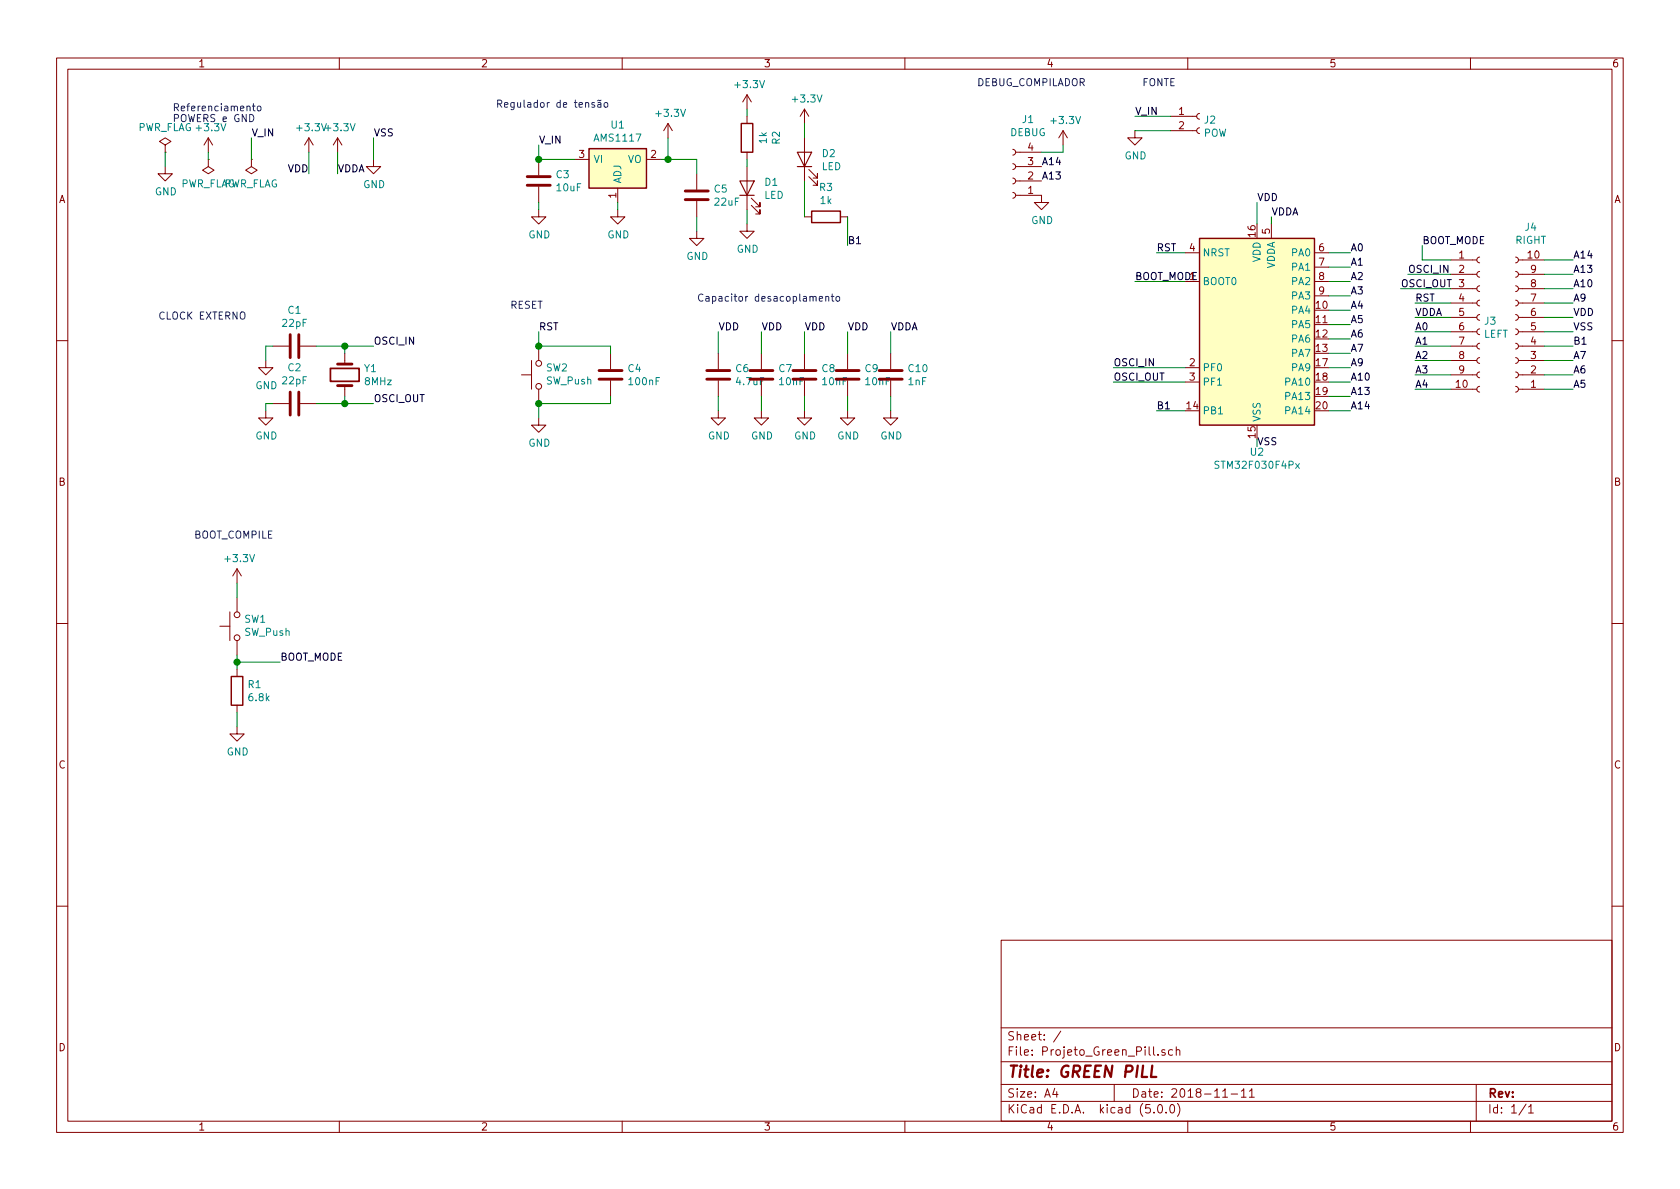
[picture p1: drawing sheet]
<svg xmlns="http://www.w3.org/2000/svg" width="297mm" height="210mm" viewBox="0 0 297 210" stroke-linecap="round" stroke-linejoin="round" font-family="sans-serif">
<g fill="none" stroke="#840000" stroke-width=".18">
<path d="M10 10.3h277v189.9h-277zM12 12.2h273v186.1h-273zM60 10.3v1.9M110 10.3v1.9M132.1 16.8v2.5M132.1 16.8l-.8 1.2M132.1 16.8l.7 1.2M142.2 19.3l-.7 1.3M142.2 19.3v2.5M142.2 19.3l.8 1.3M160 10.3v1.9M210 10.3v1.9"/>
<path d="M260 10.3v1.9M29.2 25.6l1-.6-1-.6-1 .6 1 .6v1.3M29.2 26.9h.1M29.2 29.5v1.2h1.3l-1.3 1.3-1.3-1.3h1.3M36.8 28.2v1.3l1 .6-1 .6-1-.6 1-.6M36.8 28.2h.1M36.8 24.4l-.7 1.2M36.8 24.4v2.5M36.8 24.4l.8 1.2M44.4 28.2v1.3l1.1 .6-1.1 .6-1-.6 1-.6M44.4 28.2h.1M54.6 24.4l-.8 1.2"/>
<path d="M54.6 24.4v2.5M54.6 24.4l.8 1.2M59.7 24.4l-.8 1.2M59.7 24.4v2.5M59.7 24.4l.8 1.2M66 28.2v1.3h1.3l-1.3 1.2-1.2-1.2h1.2M95.2 37.1v1.2h1.3l-1.3 1.3-1.2-1.3h1.2M95.2 28.2v2.8M95.2 33v2.8M101.6 28.2h2.5M109.2 37.1v1.2h1.3l-1.3 1.3-1.3-1.3h1.3M109.2 33.3v2.5"/>
<path d="M114.3 28.2h2.5M118.1 21.8l-.8 1.3M118.1 21.8v2.6M118.1 21.8l.8 1.3M123.2 30.7v2.8M123.2 35.6v2.7M132.1 39.6v1.3h1.2l-1.2 1.3-1.3-1.3h1.3M132.1 20.6v1.2M132.1 26.9v1.3M132.1 29.5v7.6M132.8 36.3l1.6 1.5v-.7v.7h-.8M132.8 35l1.6 1.6v-.8v.8h-.8"/>
<path d="M142.2 24.4v7.6M142.2 38.3h1.3M143 31.2l1.5 1.6v-.8v.8h-.7M143 30l1.5 1.5v-.8v.8h-.7M148.6 38.3h1.3M179.1 26.4l.3 .1 .2 .3-.1 .4-.4 .2M179.1 29l.3 .1 .2 .3-.1 .4-.4 .2M179.1 31.5l.3 .1 .2 .3-.1 .4-.4 .2M179.1 34l.3 .2 .2 .2-.1 .5-.4 .1M179.6 34.5h4.5v1.3h1.3l-1.3 1.3-1.2-1.3h1.2M179.6 26.9h4.5M179.6 29.5h4.5"/>
<path d="M179.6 32h4.5M188 23.1l-.8 1.3M188 23.1v2.5M188 23.1l.7 1.3M200.7 23.1v1.3h1.2l-1.2 1.2-1.3-1.2h1.3M207 23.1h4.6M207 20.6h4.6M212.1 22.6l-.3 .1-.2 .3 .1 .4 .4 .2M212.1 20.1l-.3 .1-.2 .3 .1 .4 .4 .2M224.8 39.6v2.6M123.2 40.9v1.3h1.3l-1.3 1.2-1.3-1.2h1.3M209.5 44.7h2.6"/>
<path d="M232.4 44.7h2.5M232.4 47.2h2.5M232.4 49.8h2.5M232.4 52.3h2.5M256.5 46h4.6M256.5 48.5h4.6M256.5 51h4.6M256.5 53.6h4.6M256.5 56.1h4.6M256.5 58.7h4.6M261.6 58.2l-.3 .1-.2 .3 .1 .4 .4 .2M261.6 55.6l-.3 .1-.2 .4 .1 .3 .4 .2"/>
<path d="M261.6 53.1l-.3 .1-.2 .3 .1 .4 .4 .2M261.6 50.5l-.3 .1-.2 .4 .1 .4 .4 .2M261.6 48l-.3 .1-.2 .3 .1 .4 .4 .2M261.6 45.5l-.3 .1-.2 .3 .1 .4 .4 .2M268 45.5l.3 .1 .2 .3-.1 .4-.4 .2M268 48l.3 .1 .2 .3-.1 .4-.4 .2M268 50.5l.3 .2 .2 .2-.1 .5-.4 .2M268 53.1l.3 .1 .2 .3-.1 .4-.4 .2M268 55.6l.3 .1 .2 .3-.1 .5-.4 .1M268 58.2l.3 .1 .2 .3-.1 .4-.4 .2M268.5 46h4.5M268.5 48.5h4.5"/>
<path d="M268.5 51h4.5M268.5 53.6h4.5M268.5 56.1h4.5M268.5 58.7h4.5M10 60.2h2M47 63.7v1.3h1.3l-1.3 1.3-1.3-1.3h1.3M47 72.6v1.3h1.3l-1.3 1.3-1.3-1.3h1.3M48.3 61.2h2.8M48.3 71.4h2.8M53.1 61.2h2.8M53.1 71.4h2.8M61 62.5v1.9"/>
<path d="M61 68.2v1.9M92.2 66.3h1.8M94 63.7v5.1M95.2 73.9v1.3h1.3l-1.3 1.2-1.2-1.2h1.2M95.2 61.2v2.5M95.2 68.8v2.6M107.9 62.5v2.8M107.9 67.3v2.8M127 72.6v1.3h1.3l-1.3 1.3-1.3-1.3h1.3M127 62.5v2.8M127 67.3v2.8M134.6 72.6v1.3h1.3l-1.3 1.3-1.3-1.3h1.3"/>
<path d="M134.6 62.5v2.8M134.6 67.3v2.8M142.2 72.6v1.3h1.3l-1.3 1.3-1.2-1.3h1.2M142.2 62.5v2.8M142.2 67.3v2.8M149.9 72.6v1.3h1.2l-1.2 1.3-1.3-1.3h1.3M149.9 62.5v2.8M149.9 67.3v2.8M157.5 72.6v1.3h1.2l-1.2 1.3-1.3-1.3h1.3M157.5 62.5v2.8M157.5 67.3v2.8M209.5 65h2.6"/>
<path d="M209.5 67.6h2.6M256.5 61.2h4.6M256.5 66.3h4.6M256.5 63.7h4.6M256.5 68.8h4.6M261.6 68.3l-.3 .1-.2 .4 .1 .3 .4 .2M261.6 65.8l-.3 .1-.2 .3 .1 .4 .4 .2M261.6 63.2l-.3 .1-.2 .4 .1 .4 .4 .2M261.6 60.7l-.3 .1-.2 .3 .1 .4 .4 .2M268 60.7l.3 .1 .2 .3-.1 .4-.4 .2M268 63.2l.3 .2 .2 .2-.1 .5-.4 .2M268 65.8l.3 .1 .2 .3-.1 .4-.4 .2"/>
<path d="M268 68.3l.3 .1 .2 .3-.1 .5-.4 .1M268.5 61.2h4.5M268.5 66.3h4.5M268.5 63.7h4.5M268.5 68.8h4.5M285 60.2h2M10 110.3h2M38.9 110.7h1.7M40.6 108.2v5.1M41.9 100.6l-.8 1.2M41.9 100.6v2.5M41.9 105.7v2.5"/>
<path d="M41.9 113.3v2.5M41.9 118.4v1.2M41.9 100.6l.8 1.2M285 110.3h2M41.9 128.5v1.3h1.3l-1.3 1.3-1.3-1.3h1.3M41.9 124.7v1.3M10 160.2h2M177 166.3h108v32h-108zM285 160.2h2M60 198.3v1.9M110 198.3v1.9M160 198.3v1.9"/>
<path d="M177 194.8h108M177 191.8h108M177 187.8h108M177 181.8h108M186.5 192.5l-.4 1h1M186.8 193v1M187.6 182.3l-1.3 2M197 191.8v3M204 196.7v.1M204.7 186.5v.1M204.8 195.5l.4-.2a.94 .94 0 0 1 0 1.5 .79 .79 0 0 1-.4-1.3zM206 185.7l-.4-.1-.2 .2 .1 .2 .5 .2v.3h-.6"/>
<path d="M206.2 196.7v.1M207 195.4l.3-.1a.94 .94 0 0 1 0 1.5 .82 .82 0 0 1-.3-1.4zM207.3 185.7l-.4-.1-.3 .3 .1 .6 .2 .1 .4-.1M208 185.7l.2-.1 .3 .1 .1 .9M208 185.1v1.5M208.2 195.1a1.71 1.71 0 0 1 0 2.3M210 198.3v1.9M216.2 193l.4-.5v1.5M216.2 194h.8M217.7 193.5h1.1M219.5 193l.4-.5v1.5M219.5 194h.8"/>
<path d="M220.9 193l.4-.5v1.5M220.9 194h.9M260 198.3v1.9M261 191.8v6.5M269.8 195.2l-1.2 2M270.3 195.8l.4-.5v1.5M270.3 196.8h.8"/>
<circle cx="95.3" cy="68.3" r=".51"/>
<circle cx="95.3" cy="64.3" r=".51"/>
<circle cx="41.9" cy="112.8" r=".51"/>
<circle cx="41.9" cy="108.7" r=".51"/>
</g>
<path d="M203.7 188.4l-.2 2h.9" fill="none" stroke="#840000" stroke-width=".41"/>
<g fill="#ffffc2" stroke="#ffffc2" stroke-width=".18">
<path d="M212.1 42.2h20.3v33h-20.3z"/>
<path d="M104.1 26.3h10.2v7h-10.2z"/>
</g>
<path d="M104.1 26.3h10.2v7h-10.2zM131.1 21.8h2v5.1h-2zM143.5 37.3h5.1v2.1h-5.1zM212.1 42.2h20.3v33h-20.3zM40.9 119.6h2v5.1h-2z" fill="none" stroke="#840000" stroke-width=".25"/>
<path d="M229.1 82l.6 .8M229.7 82l-.6 .8" fill="none" stroke="#008484" stroke-width=".18"/>
<g fill="none" stroke="#008400" stroke-width=".18">
<path d="M132.1 19.3v1.3M29.2 26.9v2.6M36.8 26.9v1.3M44.4 24.4v3.8M54.6 26.9v3.8M59.7 26.9v3.8M66 24.4v3.8M95.2 25.6v2.6h6.4M95.2 35.8v1.3M109.2 35.8v1.3M116.8 28.2h6.4v2.5M118.1 24.4v3.8"/>
<path d="M123.2 38.3v2.6M132.1 28.2v1.3M132.1 37.1v2.5M142.2 21.8v2.6M142.2 32v6.3M149.9 38.3v5.1M188 25.6v1.3h-3.9M200.7 20.6h6.3M200.7 23.1h6.3M222.2 35.8v3.8M224.8 38.3v1.3M95.2 58.7v2.5h12.7v1.3"/>
<path d="M127 58.7v3.8M134.6 58.7v3.8M142.2 58.7v3.8M149.9 58.7v3.8M157.5 58.7v3.8M200.7 49.8h8.8M204.5 44.7h5M234.9 44.7h3.9M234.9 49.8h3.9M234.9 59.9h3.9M234.9 57.4h3.9M234.9 54.9h3.9"/>
<path d="M234.9 52.3h3.9M234.9 47.2h3.9M247.6 51h8.9M248.9 48.5h7.6M250.2 53.6h6.3M250.2 56.1h6.3M250.2 58.7h6.3M251.5 43.4v2.6h5M273 46h5.1M273 48.5h5.1M273 51h5.1M273 53.6h5.1"/>
<path d="M273 56.1h5.1M273 58.7h5.1M48.3 71.4h-1.3v1.2M48.3 61.2h-1.3v2.5M55.9 71.4h10.1M55.9 61.2h10.1M61 61.2v1.3M61 70.1v1.3M107.9 70.1v1.3h-12.7v2.5M127 70.1v2.5M134.6 70.1v2.5M142.2 70.1v2.5"/>
<path d="M149.9 70.1v2.5M157.5 70.1v2.5M196.8 65h12.7M196.8 67.6h12.7M204.5 72.6h5M234.9 70.1h3.9M234.9 72.6h3.9M234.9 65h3.9M234.9 67.6h3.9M234.9 62.5h3.9M250.2 61.2h6.3M250.2 63.7h6.3"/>
<path d="M250.2 66.3h6.3M250.2 68.8h6.3M273 61.2h5.1M273 63.7h5.1M273 66.3h5.1M273 68.8h5.1M41.9 103.1v2.6M41.9 115.8v2.6M41.9 117.1h7.6M41.9 126v2.5"/>
</g>
<g fill="none" stroke="#0000c2" stroke-width=".18">
<path d="M44.6 18.8h.5M44.8 18.3v1.1l.3 .2M45.6 18.8h.3l.3 .2-.2 .6h-.3l-.2-.1zM105.1 18.2l-.3-.1-.2 .2 .1 .2 .4 .1v.3h-.5M105.7 18.2h.5v.8M106.2 18.4l-.4 .1-.1 .2v.2h.5M106.2 17.7l-.5 .1M106.9 18.2l.3-.1 .3 .3v.3l-.3 .3-.3-.1-.1-.2zM44.1 20.2a.64 .64 0 0 1 .8 .7 .64 .64 0 0 1-.8 .6zM144.9 52.8l.5-.1v-.2l-.4-.1-.1 .2v.6h.5M146 52.5l.2-.1 .3 .1v.8M146 52.4v.9"/>
<path d="M147 52.4h.4M147.1 52v1.1l.3 .2M147.9 52.5l.3-.1 .2 .1v.7l-.3 .1-.3-.3z"/>
</g>
<g fill="none" stroke="#840000" stroke-width=".51">
<path d="M93.2 32.8h4.1M93.2 31.2h4.1M121.2 35.3h4M121.2 33.8h4M51.3 59.2v4M52.8 59.2v4M51.3 69.3v4.1M52.8 69.3v4.1M59.7 64.4h2.5M59.7 68.2h2.5M105.9 67.1h4.1M105.9 65.5h4.1"/>
<path d="M125 67.1h4M125 65.5h4M132.6 67.1h4.1M132.6 65.5h4.1M140.2 67.1h4.1M140.2 65.5h4.1M147.8 67.1h4.1M147.8 65.5h4.1M155.4 67.1h4.1M155.4 65.5h4.1"/>
</g>
<g fill="#008400" stroke="#008400" stroke-width=".25">
<circle cx="95.3" cy="28.2" r=".51"/>
<circle cx="61" cy="61.2" r=".51"/>
<circle cx="61" cy="71.4" r=".51"/>
<circle cx="95.3" cy="61.2" r=".51"/>
<circle cx="95.3" cy="71.4" r=".51"/>
<circle cx="41.9" cy="117.1" r=".51"/>
<circle cx="118.1" cy="28.2" r=".51"/>
</g>
<path d="M58.4 65.1h5.1v2.3h-5.1z" fill="none" stroke="#840000" stroke-width=".3"/>
<path d="M130.8 32h2.5l-1.2 2.5zM130.8 34.5h2.5M141 26.9h2.5l-1.3 2.6zM141 29.5h2.5" fill="none" stroke="#840000" stroke-width=".2"/>
<text font-size="2.8" fill="#840000" x="178" y="190.5">Title: GREEN PILL</text>
<g font-size="2.1" fill="#840000">
<text x="178" y="184">Sheet: /</text>
<text x="178" y="186.7">File: Projeto_Green_Pill.sch</text>
<text x="178" y="196.9">KiCad E.D.A. kicad (5.0.0)</text>
<text x="178" y="194.1">Size: A4</text>
<text x="200" y="194.1">Date: 2018-11-11</text>
<text x="263" y="194.1">Rev:</text>
<text x="263" y="196.9">Id: 1/1</text>
</g>
<g font-size="1.8" fill="#840000">
<text x="35" y="11.9">1</text>
<text x="85" y="11.9">2</text>
<text x="135" y="11.9">3</text>
<text x="185" y="11.9">4</text>
<text x="235" y="11.9">5</text>
<text x="285" y="11.9">6</text>
<text x="208.4" y="20.3">1</text>
<text x="208.4" y="22.9">2</text>
<text x="102.4" y="27.9">3</text>
<text x="115.1" y="27.9">2</text>
<text x="181.8" y="29.2">3</text>
<text x="181.8" y="26.7">4</text>
<text x="10.4" y="35.9">A</text>
<text x="109" y="35" transform="rotate(-90 109 35)">1</text>
<text x="181.8" y="34.3">1</text>
<text x="181.8" y="31.7">2</text>
<text x="285.4" y="35.9">A</text>
<text x="222" y="41.9" transform="rotate(-90 222 41.9)">16</text>
<text x="224.5" y="41.4" transform="rotate(-90 224.5 41.4)">5</text>
<text x="210.3" y="44.4">4</text>
<text x="233.2" y="44.4">6</text>
<text x="233.2" y="47">7</text>
<text x="258" y="45.7">1</text>
<text x="270.2" y="45.7">10</text>
<text x="233.2" y="49.5">8</text>
<text x="233.2" y="52.1">9</text>
<text x="258" y="48.3">2</text>
<text x="258" y="50.8">3</text>
<text x="258" y="53.3">4</text>
<text x="270.7" y="53.3">7</text>
<text x="270.7" y="50.8">8</text>
<text x="270.7" y="48.3">9</text>
<text x="232.7" y="54.6">10</text>
<text x="232.7" y="57.1">11</text>
<text x="232.7" y="59.7">12</text>
<text x="258" y="55.9">5</text>
<text x="258" y="58.4">6</text>
<text x="270.7" y="58.4">5</text>
<text x="270.7" y="55.9">6</text>
<text x="210.3" y="64.8">2</text>
<text x="232.7" y="62.2">13</text>
<text x="232.7" y="64.8">17</text>
<text x="258" y="61">7</text>
<text x="258" y="63.5">8</text>
<text x="270.7" y="63.5">3</text>
<text x="270.7" y="61">4</text>
<text x="210.3" y="67.3">3</text>
<text x="232.7" y="67.3">18</text>
<text x="232.7" y="69.8">19</text>
<text x="257.5" y="68.6">10</text>
<text x="258" y="66">9</text>
<text x="270.7" y="68.6">1</text>
<text x="270.7" y="66">2</text>
<text x="209.9" y="72.4">14</text>
<text x="222" y="77.4" transform="rotate(-90 222 77.4)">15</text>
<text x="232.7" y="72.4">20</text>
<text x="10.4" y="85.9">B</text>
<text x="285.4" y="85.9">B</text>
<text x="10.4" y="135.9">C</text>
<text x="285.4" y="135.9">C</text>
<text x="10.4" y="185.9">D</text>
<text x="285.4" y="185.9">D</text>
<text x="35" y="199.9">1</text>
<text x="85" y="199.9">2</text>
<text x="135" y="199.9">3</text>
<text x="185" y="199.9">4</text>
<text x="235" y="199.9">5</text>
<text x="285" y="199.9">6</text>
</g>
<g font-size="1.8" fill="#008484">
<text x="130.1" y="15.6">+3.3V</text>
<text x="24.3" y="23.2">PWR_FLAG +3.3V</text>
<text x="52.7" y="23.2">+3.3V +3.3V</text>
<text x="108.1" y="22.7">U1</text>
<text x="116.2" y="20.7">+3.3V</text>
<text x="140.3" y="18.1">+3.3V</text>
<text x="180.8" y="21.8">J1</text>
<text x="186" y="21.9">+3.3V</text>
<text x="213" y="21.9">J2</text>
<text x="104.9" y="28.8">VI</text>
<text x="105.3" y="25">AMS1117</text>
<text x="111" y="28.8">VO</text>
<text x="135.6" y="25.3" transform="rotate(-90 135.6 25.3)">1k</text>
<text x="137.9" y="25.5" transform="rotate(-90 137.9 25.5)">R2</text>
<text x="145.4" y="27.8">D2</text>
<text x="178.6" y="24.1">DEBUG</text>
<text x="198.8" y="28.2">GND</text>
<text x="212.8" y="24.2">POW</text>
<text x="27.4" y="34.5">GND</text>
<text x="31.9" y="33.1">PWR_FLAG</text>
<text x="39.5" y="33.1">PWR_FLAG</text>
<text x="64.2" y="33.3">GND</text>
<text x="98.4" y="31.5">C3</text>
<text x="98.5" y="33.8">10uF</text>
<text x="109.9" y="32.5" transform="rotate(-90 109.9 32.5)">ADJ</text>
<text x="126.3" y="34.1">C5</text>
<text x="135.1" y="35.2">LED</text>
<text x="135.3" y="32.9">D1</text>
<text x="144.9" y="33.8">R3</text>
<text x="145.3" y="30.1">LED</text>
<text x="126.4" y="36.4">22uF</text>
<text x="145.1" y="36.1">1k</text>
<text x="182.3" y="39.6">GND</text>
<text x="269.7" y="40.8">J4</text>
<text x="93.4" y="42.2">GND</text>
<text x="107.4" y="42.2">GND</text>
<text x="121.4" y="46">GND</text>
<text x="130.3" y="44.7">GND</text>
<text x="212.6" y="45.3">NRST</text>
<text x="222.9" y="46.4" transform="rotate(-90 222.9 46.4)">VDD</text>
<text x="225.4" y="47.7" transform="rotate(-90 225.4 47.7)">VDDA</text>
<text x="228.5" y="45.3">PA0</text>
<text x="228.5" y="47.9">PA1</text>
<text x="267.9" y="43.1">RIGHT</text>
<text x="212.6" y="50.4">BOOT0</text>
<text x="228.5" y="50.4">PA2</text>
<text x="228.5" y="53">PA3</text>
<text x="50" y="57.8">22pF</text>
<text x="51" y="55.5">C1</text>
<text x="228.5" y="55.5">PA4</text>
<text x="228.5" y="58">PA5</text>
<text x="262.3" y="59.7">LEFT</text>
<text x="262.5" y="57.4">J3</text>
<text x="51" y="65.7">C2</text>
<text x="64.4" y="65.8">Y1</text>
<text x="96.6" y="65.7">SW2</text>
<text x="111.1" y="65.8">C4</text>
<text x="130.1" y="65.8">C6</text>
<text x="137.7" y="65.8">C7</text>
<text x="145.4" y="65.8">C8</text>
<text x="153" y="65.8">C9</text>
<text x="160.7" y="65.8">C10</text>
<text x="212.6" y="65.7">PF0</text>
<text x="228.5" y="60.6">PA6</text>
<text x="228.5" y="63.1">PA7</text>
<text x="228.5" y="65.7">PA9</text>
<text x="45.2" y="68.8">GND</text>
<text x="50" y="68">22pF</text>
<text x="64.6" y="68.1">8MHz</text>
<text x="96.6" y="68">SW_Push</text>
<text x="111.3" y="68.1">100nF</text>
<text x="130.3" y="68.1">4.7uF</text>
<text x="137.9" y="68.1">10nF</text>
<text x="145.5" y="68.1">10nF</text>
<text x="153.1" y="68.1">10nF</text>
<text x="160.6" y="68.1">1nF</text>
<text x="212.6" y="68.2">PF1</text>
<text x="227.5" y="68.2">PA10</text>
<text x="227.5" y="70.7">PA13</text>
<text x="45.2" y="77.7">GND</text>
<text x="125.2" y="77.7">GND</text>
<text x="132.8" y="77.7">GND</text>
<text x="140.4" y="77.7">GND</text>
<text x="148" y="77.7">GND</text>
<text x="155.7" y="77.7">GND</text>
<text x="212.6" y="73.3">PB1</text>
<text x="222.9" y="74.7" transform="rotate(-90 222.9 74.7)">VSS</text>
<text x="227.5" y="73.3">PA14</text>
<text x="93.4" y="79">GND</text>
<text x="215.3" y="82.9">STM32F030F4Px</text>
<text x="221.1" y="80.6">U2</text>
<text x="40" y="99.4">+3.3V</text>
<text x="43.2" y="110.1">SW1</text>
<text x="43.3" y="112.4">SW_Push</text>
<text x="43.9" y="121.7">R1</text>
<text x="44.1" y="124">6.8k</text>
<text x="40.1" y="133.6">GND</text>
</g>
<g font-size="1.8" fill="#0000c2">
<text x="172.7" y="15.2">DEBUG_COMPILADOR</text>
<text x="201.9" y="15.2">FONTE</text>
<text x="30.5" y="19.7">Referenciamento</text>
<text x="30.5" y="21.6">POWERS e GND</text>
<text x="87.6" y="19">Regulador de tensão</text>
<text x="123.2" y="53.3">Capacitor desacoplamento</text>
<text x="27.9" y="56.5">CLOCK EXTERNO</text>
<text x="90.2" y="54.6">RESET</text>
<text x="34.3" y="95.2">BOOT_COMPILE</text>
</g>
<g font-size="1.8">
<text x="200.7" y="20.3">V_IN</text>
<text x="44.4" y="24.1">V_IN</text>
<text x="66" y="24.1">VSS</text>
<text x="95.2" y="25.4">V_IN</text>
<text x="184.1" y="29.2">A14</text>
<text x="50.9" y="30.5">VDD</text>
<text x="59.7" y="30.5">VDDA</text>
<text x="184.1" y="31.7">A13</text>
<text x="222.2" y="35.6">VDD</text>
<text x="224.8" y="38.1">VDDA</text>
<text x="149.9" y="43.2">B1</text>
<text x="204.5" y="44.4">RST</text>
<text x="238.8" y="44.4">A0</text>
<text x="238.8" y="47">A1</text>
<text x="251.5" y="43.2">BOOT_MODE</text>
<text x="278.1" y="45.7">A14</text>
<text x="200.7" y="49.5">BOOT_MODE</text>
<text x="210.3" y="49.5">1</text>
<text x="238.8" y="52.1">A3</text>
<text x="238.8" y="49.5">A2</text>
<text x="247.6" y="50.8">OSCI_OUT</text>
<text x="248.9" y="48.3">OSCI_IN</text>
<text x="250.2" y="53.3">RST</text>
<text x="278.1" y="53.3">A9</text>
<text x="278.1" y="50.8">A10</text>
<text x="278.1" y="48.3">A13</text>
<text x="95.2" y="58.4">RST</text>
<text x="127" y="58.4">VDD</text>
<text x="134.6" y="58.4">VDD</text>
<text x="142.2" y="58.4">VDD</text>
<text x="149.9" y="58.4">VDD</text>
<text x="157.5" y="58.4">VDDA</text>
<text x="238.8" y="59.7">A6</text>
<text x="238.8" y="57.1">A5</text>
<text x="238.8" y="54.6">A4</text>
<text x="250.2" y="55.9">VDDA</text>
<text x="250.2" y="58.4">A0</text>
<text x="278.1" y="58.4">VSS</text>
<text x="278.1" y="55.9">VDD</text>
<text x="66" y="61">OSCI_IN</text>
<text x="196.8" y="64.8">OSCI_IN</text>
<text x="238.8" y="64.8">A9</text>
<text x="238.8" y="62.2">A7</text>
<text x="250.2" y="61">A1</text>
<text x="250.2" y="63.5">A2</text>
<text x="278.1" y="63.5">A7</text>
<text x="278.1" y="61">B1</text>
<text x="66" y="71.1">OSCI_OUT</text>
<text x="196.8" y="67.3">OSCI_OUT</text>
<text x="238.8" y="69.8">A13</text>
<text x="238.8" y="67.3">A10</text>
<text x="250.2" y="66">A3</text>
<text x="250.2" y="68.6">A4</text>
<text x="278.1" y="68.6">A5</text>
<text x="278.1" y="66">A6</text>
<text x="204.5" y="72.4">B1</text>
<text x="238.8" y="72.4">A14</text>
<text x="49.5" y="116.8">BOOT_MODE</text>
</g>
<text font-size="1.8" fill="#008400" x="222.2" y="78.7">VSS</text>
</svg>
